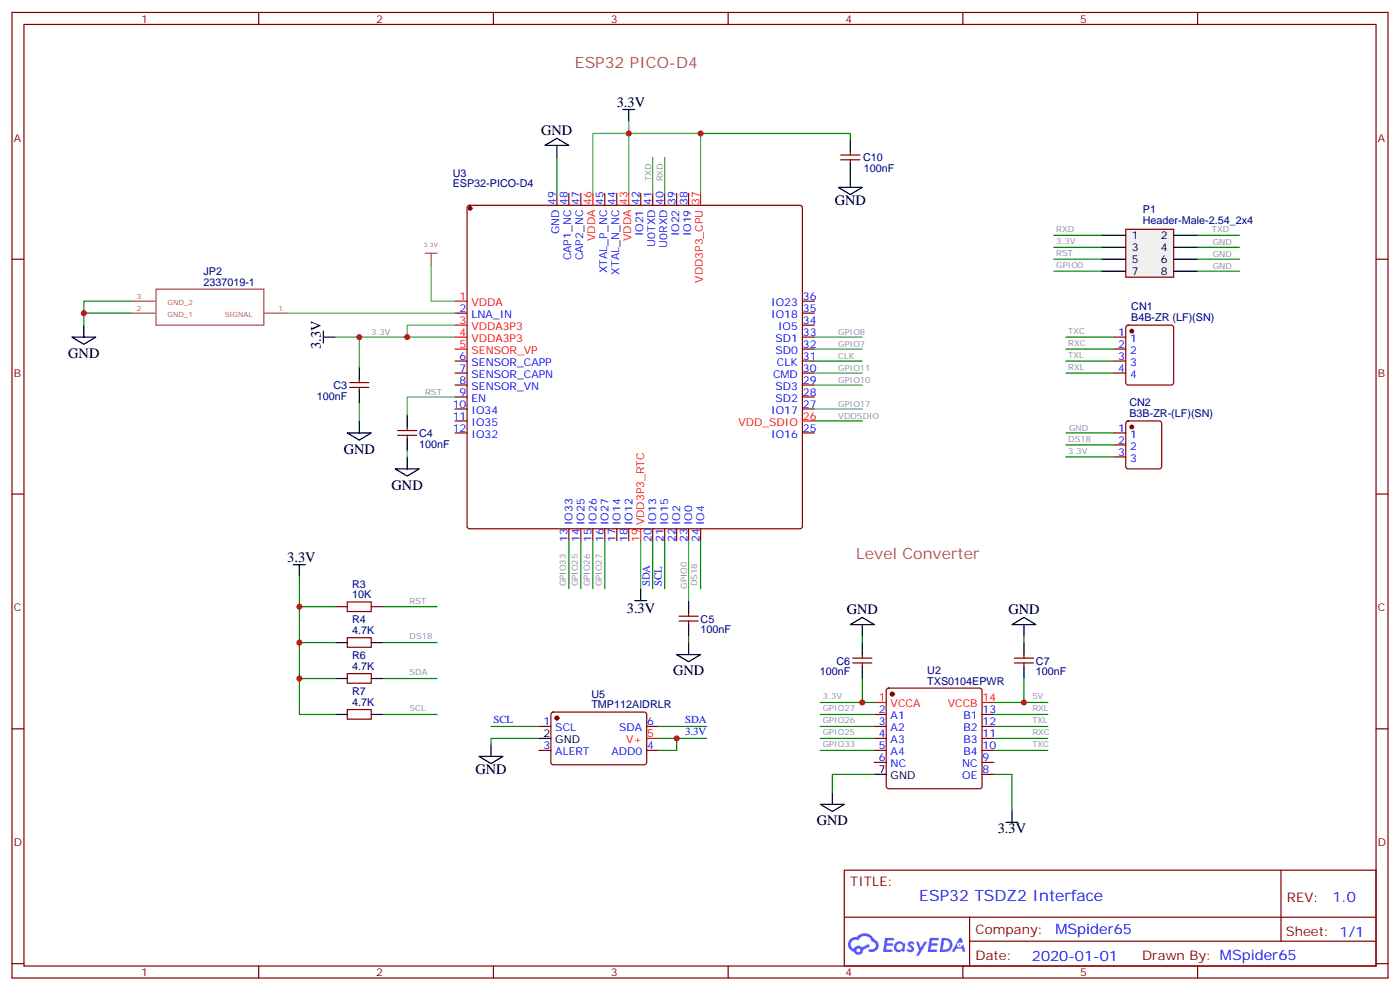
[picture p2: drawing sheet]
<svg xmlns="http://www.w3.org/2000/svg" width="412mm" height="292mm" viewBox="0 0 412 292" stroke-linecap="round" stroke-linejoin="round" font-family="sans-serif">
<g fill="none" stroke="#870000" stroke-width=".35">
<path d="M3.5 3.7h405.4v284.3h-405.4zM7.1 7.2h398.2v277.3h-398.2zM76.2 3.7v3.5M145.3 3.7v3.5M214.5 3.7v3.5M283.6 3.7v3.5M352.8 3.7v3.5M3.5 76.3h3.6M405.3 76.3h3.6M3.5 145.5h3.6M405.3 145.5h3.6M3.5 214.6h3.6"/>
<path d="M405.3 214.6h3.6M248.7 256.3h156.6v28.2h-156.6zM377.3 256.3v20.9M248.7 270.1h156.5M285.6 277.2h119.6M285.6 270.1v14.1M3.5 283.8h3.6M76.2 284.5v3.5M145.3 284.5v3.5M214.5 284.5v3.5M283.6 284.5v3.5M352.8 284.5v3.5"/>
<path d="M405.3 283.8h3.6"/>
</g>
<g fill="#5487ff">
<path d="M267.7 277.4a1.22 1.22 0 0 1 1.7 .3l-.4 .6a.47 .47 0 0 0-.3-.4 .47 .47 0 0 0-.5 .2l.1 .2a1.14 1.14 0 0 1 .8 1.7 1.14 1.14 0 0 1-1.9 0l-.2-.2 .5-.5 .7 .4a.29 .29 0 0 0 .3-.2 .29 .29 0 0 0-.2-.4 1.04 1.04 0 0 1-.6-1.7z"/>
<path d="M260.7 276.2h2.4l.3 .2-.2 .5h-1.8l-.1 .9h1.5l.3 .3-.3 .4h-1.6l-.2 1.1 1.7 .1 .2 .3-.2 .3h-2.6z"/>
<path d="M273.8 276.2h2.4l.3 .2-.1 .5h-1.8l-.2 .9h1.6l.3 .3-.4 .4h-1.6l-.1 1.1 1.7 .1 .2 .3-.2 .3h-2.6z"/>
<path d="M282.6 276.2h.7l.3 1.2-.6 .4a.69 .69 0 0 0-1 .2 .69 .69 0 0 0 .4 1 .69 .69 0 0 0 .9-.6l.5-.3 .6 2.2h-.8l-.2-.9h-1.8l-.5 .9h-.8z"/>
<path d="M269.8 277.3h.8l.6 1.8 1.1-1.8h.9l-2.6 4.2h-.8l.9-1.6z"/>
<path d="M277.4 276.2l-.6 4.1h1.3a2.11 2.11 0 0 0 2.5-2.1 2.11 2.11 0 0 0-2.5-2zM278.1 276.9a1.39 1.39 0 0 1 1.7 1.4 1.39 1.39 0 0 1-1.8 1.3h-.3z"/>
<path d="M263.7 277.8a1.54 1.54 0 0 0-.1 2.2 1.54 1.54 0 0 0 2.2 .1l.6 .2 .3-2.3-.2-.2h-.4a1.49 1.49 0 0 0-2.4 0zM264 278.8a.94 .94 0 0 1 1.8 0 .94 .94 0 0 1-1.8 0z"/>
<path d="M250.4 276.6a2.18 2.18 0 0 0 1.1 3.7 1.44 1.44 0 0 0 1.6 .9 1.44 1.44 0 0 0 1.2-1.5l2-1-.5-.7-1.9 .9a1.47 1.47 0 0 0-2.4 .5 1.39 1.39 0 0 1-.7-2 1.39 1.39 0 0 1 2-.4 2.12 2.12 0 0 1 2.2-1.3 2.12 2.12 0 0 1 1.9 1.7 1.14 1.14 0 0 1 1.1 1.4 1.14 1.14 0 0 1-1.7 .7 .43 .43 0 0 0-.5 .4 .43 .43 0 0 0 .4 .4 1.98 1.98 0 0 0 2.5-1.2 1.98 1.98 0 0 0-1.2-2.5 3.1 3.1 0 0 0-5.3-.7l-.9 .1zM252.3 279.9a.55 .55 0 0 1 1.1 0 .55 .55 0 0 1-1.1 0z"/>
<circle cx="282.6" cy="278.3" r=".26"/>
</g>
<g fill="none" stroke="#870000" stroke-width=".35">
<path d="M164 56.9v3.6M167.6 56.9v3.6M171.1 56.9v3.6M178.2 56.9v3.6M181.7 56.9v3.6M188.7 56.9v3.6M192.3 56.9v3.6M195.8 56.9v3.6M199.3 56.9v3.6M202.8 56.9v3.6M137.8 60.7l.5-.2h97.4l.5 .2 .2 .5v93.8l-.3 .5-.4 .2h-97.4l-.5-.2-.2-.5v-93.8zM134.1 92.2h3.5"/>
<path d="M236.4 92.2h3.5M236.4 99.3h3.5M236.4 95.7h3.5M236.4 88.7h3.5M103 114.1h5.7M103 112.7h5.7M105.8 111.6v1.1M105.8 114.1v1M134.1 106.3h3.5M134.1 109.9h3.5M134.1 113.4h3.5M134.1 116.9h3.5"/>
<path d="M236.4 106.3h3.5M236.4 109.9h3.5M236.4 113.4h3.5M236.4 116.9h3.5M236.4 102.8h3.5M117.1 128.2h5.7M117.1 126.8h5.7M119.9 125.7v1.1M119.9 128.2v1.1M134.1 120.4h3.5M134.1 124h3.5M134.1 127.5h3.5"/>
<path d="M236.4 120.4h3.5M236.4 127.5h3.5M167.6 155.7v3.5M171.1 155.7v3.5M174.6 155.7v3.5M178.2 155.7v3.5M181.7 155.7v3.5M185.2 155.7v3.5M192.3 155.7v3.5M195.8 155.7v3.5M199.3 155.7v3.5M202.8 155.7v3.5"/>
<path d="M206.4 155.7v3.5M98.8 178.6h3.5M109.4 178.6h3.5M102.3 187.8h7.1v2.8h-7.1zM200 182.9h5.7M200 181.5h5.7M202.8 180.4v1.1M202.8 182.9v1M251.2 195.2h5.6M251.2 193.8h5.6M254 192.8v1M254 195.2v1.1"/>
<path d="M298.8 195.2h5.6M298.8 193.8h5.6M301.6 192.8v1M301.6 195.2v1.1M257.5 210.4h3.6M257.5 213.9h3.6M257.5 217.5h3.6M261.3 202.8l.5-.2h26.8l.5 .2 .2 .5v28.3l-.3 .5-.4 .2h-26.8l-.5-.3-.2-.4v-28.3zM289.3 210.4h3.5M289.3 213.9h3.5M289.3 217.5h3.5M257.5 221h3.6"/>
<path d="M257.5 224.5h3.6M289.3 221h3.5M289.3 224.5h3.5M289.3 228h3.5"/>
</g>
<g fill="#870000" stroke="#870000" stroke-width=".35">
<circle cx="138.5" cy="61.3" r=".53"/>
<circle cx="262.8" cy="204.4" r=".53"/>
</g>
<path d="M174.6 56.9v3.6M185.2 56.9v3.6M206.4 56.9v3.6M134.1 88.7h3.5M134.1 95.7h3.5M134.1 99.3h3.5M134.1 102.8h3.5M236.4 124h3.5M188.7 155.7v3.5M257.5 206.9h3.6M289.3 206.9h3.5" fill="none" stroke="#f00" stroke-width=".35"/>
<g fill="none" stroke="#000" stroke-width=".35">
<path d="M105.8 108.1v3.5M105.8 115.1v3.6M119.9 122.2v3.5M119.9 129.3v3.5M202.8 176.9v3.5M98.8 189.2h3.5M109.4 189.2h3.5M202.8 183.9v3.6M254 189.2v3.6M254 196.3v3.5M301.6 189.2v3.6M301.6 196.3v3.5"/>
<path d="M257.5 228h3.6"/>
</g>
<path d="M102.3 177.3h7.1v2.8h-7.1z" fill="none" stroke="#a10000" stroke-width=".35"/>
<path d="M38.8 92.2h6.9M38.8 88.7h6.9M46 85.2h31.7v10.5h-31.7zM77.7 92.2h7" fill="none" stroke="#a64a4a" stroke-width=".35"/>
<path d="M331.6 67.5h14.1v14.1h-14.1z" fill="#f0f0f0" stroke="#870000" stroke-width=".35"/>
<g fill="none" stroke="#000" stroke-width=".35">
<path d="M183.4 32.2h3.6M185.2 32.2v3.6M160.5 42.8l3.5-2.1 3.6 2.1zM164 42.8v3.6M246.9 55.2h7.1l-3.5 2.1zM250.5 41.1v3.5M250.5 48.1v7.1M324.6 69.3h7M324.6 72.8h7M324.6 76.3h7M324.6 79.9h7M345.7 69.3h7.1"/>
<path d="M345.7 72.8h7.1M345.7 76.3h7.1M345.7 79.9h7.1M21.2 99.3h7l-3.5 2.1zM24.7 95.7v3.6M95.2 99.3h3.6M95.2 97.5v3.5M102.3 127.5h7.1l-3.6 2.1zM105.8 124v3.5M116.4 138.1h7.1l-3.6 2.1zM119.9 134.5v3.6M86.4 166.3h3.5"/>
<path d="M88.2 166.3v3.5M187 176.9h3.5M188.7 173.4v3.5M98.8 199.8h3.5M109.4 199.8h3.5M199.3 192.8h7.1l-3.6 2.1zM202.8 189.2v3.6M250.5 183.9l3.5-2.1 3.5 2.1zM254 183.9v3.6M298.1 183.9l3.5-2.1 3.6 2.1zM301.6 183.9v3.6M98.8 210.4h3.5"/>
<path d="M109.4 210.4h3.5M144.6 219.2v3.5M158.7 217.5h3.6M141.1 222.7h7.1l-3.6 2.2zM241.7 236.9h7l-3.5 2.1zM245.2 233.3v3.6M298.1 238.6v3.5M296.3 242.1h3.6"/>
</g>
<g fill="none" stroke="#870000" stroke-width=".35">
<path d="M247.6 45.6h5.7M247.6 47.1h5.7M250.5 44.6v1M250.5 47.1v1M328.1 99.3h3.5M331.8 96l.5-.3h12.7l.5 .3 .2 .4v16.3l-.2 .5-.5 .2h-12.7l-.5-.3-.2-.4v-16.3zM328.1 102.8h3.5M328.1 106.3h3.5M328.1 109.9h3.5M328.1 127.5h3.5M328.1 131h3.5M328.1 134.5h3.5"/>
<path d="M331.8 124.2l.5-.2h9.2l.5 .2 .2 .5v12.7l-.2 .5-.5 .2h-9.2l-.5-.3-.2-.4v-12.7zM102.3 198.4h7.1v2.8h-7.1zM102.3 209h7.1v2.8h-7.1zM158.7 213.9h3.6M162.5 209.9l.5-.2h27.1l.4 .7-.1 14.4-.6 .4-27.1-.1-.4-.6v-14.1zM190.5 213.9h3.5M158.7 221h3.6M190.5 221h3.5"/>
</g>
<g fill="#870000" stroke="#870000" stroke-width=".35">
<circle cx="333.4" cy="97.5" r=".53"/>
<circle cx="333.4" cy="125.7" r=".53"/>
<circle cx="164" cy="211.5" r=".53"/>
</g>
<path d="M190.5 217.5h3.5" fill="none" stroke="#f00" stroke-width=".35"/>
<path d="M125.2 74.6h3.6M127 74.6v3.5" fill="none" stroke="#a64a4a" stroke-width=".35"/>
<g fill="none" stroke="#4aa64a" stroke-width=".35">
<path d="M185.2 35.8v3.5h21.2v17.6M174.6 56.9v-17.6h10.6v17.6M192.3 46.4v10.5M195.8 46.4v10.5M127 78.1v10.6h7.1M84.7 92.2h49.4M105.8 99.3v8.8M119.9 99.3h14.2M134.1 95.7h-14.2v3.6h-21.1M239.9 99.3h14.1M105.8 118.7v5.3M134.1 116.9h-14.2v5.3"/>
<path d="M239.9 102.8h14.1M239.9 109.9h14.1M239.9 113.4h14.1M119.9 132.8v1.7M239.9 120.4h14.1M188.7 159.2v14.2M202.8 159.2v17.7"/>
</g>
<g fill="none" stroke="#008700" stroke-width=".35">
<path d="M206.4 39.3h44.1v1.8M164 46.4v10.5M310.4 69.3h14.2M310.4 79.9h14.2M310.4 76.3h14.2M310.4 72.8h14.2M352.8 69.3h12.3M352.8 79.9h12.3M352.8 76.3h12.3M352.8 72.8h12.3M38.8 92.2h-14.1v3.5M38.8 88.7h-14.1v3.5"/>
<path d="M314 99.3h14.1M239.9 106.3h14.1M314 102.8h14.1M314 106.3h14.1M314 109.9h14.1M239.9 124h14.1M314 131h14.1M314 134.5h14.1M314 127.5h14.1M167.6 159.2v14.2M171.1 159.2v14.2M174.6 159.2v14.2"/>
<path d="M178.2 159.2v14.2M192.3 159.2v14.2M195.8 159.2v14.2M206.4 159.2v14.2M88.2 169.8v40.6h10.6M88.2 178.6h10.6M112.9 178.6h15.9M88.2 189.2h10.6M88.2 199.8h10.6M112.9 189.2h15.9M112.9 199.8h15.9M202.8 187.5v1.7"/>
<path d="M254 187.5v1.7M254 199.8v7.1M301.6 187.5v1.7M301.6 199.8v7.1M112.9 210.4h15.9M144.6 213.9h14.1M158.7 217.5h-14.1v1.7M194 217.5h14.1M194 213.9h14.1M199.3 217.5v3.5h-5.3M241.7 206.9h15.8M241.7 217.5h15.8"/>
<path d="M241.7 213.9h15.8M241.7 210.4h15.8M292.8 206.9h15.9M292.8 217.5h15.9M292.8 213.9h15.9M292.8 210.4h15.9M241.7 221h15.8M257.5 228h-12.3v5.3M292.8 228h5.3v10.6M292.8 221h15.9"/>
</g>
<g fill="#c00">
<circle cx="88.2" cy="189.2" r=".88"/>
<circle cx="199.3" cy="217.5" r=".88"/>
<circle cx="301.6" cy="206.9" r=".88"/>
<circle cx="185.2" cy="39.3" r=".88"/>
<circle cx="119.9" cy="99.3" r=".88"/>
<circle cx="105.8" cy="99.3" r=".88"/>
<circle cx="254" cy="206.9" r=".88"/>
<circle cx="24.7" cy="92.2" r=".88"/>
<circle cx="88.2" cy="199.8" r=".88"/>
<circle cx="88.2" cy="178.6" r=".88"/>
<circle cx="206.4" cy="39.3" r=".88"/>
</g>
<g font-size="4.6" fill="#a54b4b">
<text x="169.3" y="19.9">ESP32 PICO-D4</text>
<text x="252.2" y="164.5">Level Converter</text>
</g>
<text font-size="4.6" fill="#00f" x="270.8" y="265.3">ESP32 TSDZ2 Interface</text>
<g font-size="4.2">
<text x="181.7" y="31.5">3.3V</text>
<text x="159.4" y="39.7">GND</text>
<text x="245.9" y="60.5">GND</text>
<text x="20.1" y="105.4">GND</text>
<text x="94.5" y="102.8" transform="rotate(-90 94.5 102.8)">3.3V</text>
<text x="101.2" y="133.6">GND</text>
<text x="115.4" y="144.2">GND</text>
<text x="84.6" y="165.6">3.3V</text>
<text x="184.7" y="180.4">3.3V</text>
<text x="249.4" y="180.8">GND</text>
<text x="297" y="180.8">GND</text>
<text x="198.3" y="198.9">GND</text>
<text x="140.1" y="228">GND</text>
<text x="240.6" y="243">GND</text>
<text x="293.9" y="245.4">3.3V</text>
</g>
<g font-size="4.2" fill="#00f">
<text x="392.5" y="265.5">1.0</text>
<text x="310.9" y="275.1">MSpider65</text>
<text x="304" y="282.9">2020-01-01</text>
</g>
<g font-size="3.9" fill="#800">
<text x="250.5" y="260.8">TITLE:</text>
<text x="379.1" y="265.5">REV:</text>
<text x="287.4" y="275">Company:</text>
<text x="378.7" y="275.7">Sheet: 1/1</text>
<text x="287.4" y="282.7">Date:</text>
<text x="336.4" y="282.8">Drawn By: MSpider65</text>
</g>
<g font-size="3.2" fill="#800">
<text x="41.6" y="6.7">1</text>
<text x="110.8" y="6.7">2</text>
<text x="179.9" y="6.7">3</text>
<text x="249.1" y="6.7">4</text>
<text x="318.2" y="6.7">5</text>
<text x="4.1" y="41.8">A</text>
<text x="405.9" y="41.8">A</text>
<text x="4.1" y="110.9">B</text>
<text x="405.9" y="110.9">B</text>
<text x="4.1" y="180.1">C</text>
<text x="405.9" y="180.1">C</text>
<text x="4.1" y="249.2">D</text>
<text x="405.9" y="249.2">D</text>
<text x="41.6" y="287.5">1</text>
<text x="110.8" y="287.5">2</text>
<text x="179.9" y="287.5">3</text>
<text x="249.1" y="287.5">4</text>
<text x="318.2" y="287.5">5</text>
</g>
<g font-size="3.2" fill="#000080">
<text x="254.2" y="47.4">C10</text>
<text x="133.3" y="52.2">U3</text>
<text x="254.4" y="50.6">100nF</text>
<text x="133.3" y="55.2">ESP32-PICO-D4</text>
<text x="336.6" y="65.9">Header-Male-2.54_2x4</text>
<text x="336.7" y="62.8">P1</text>
<text x="59.9" y="81.1">JP2</text>
<text x="59.9" y="84.1">2337019-1</text>
<text x="333.2" y="94.5">B4B-ZR (LF)(SN)</text>
<text x="333.2" y="91.2">CN1</text>
<text x="93.3" y="117.7">100nF</text>
<text x="98.2" y="114.7">C3</text>
<text x="332.7" y="119.5">CN2</text>
<text x="332.7" y="122.7">B3B-ZR-(LF)(SN)</text>
<text x="123.5" y="131.8">100nF</text>
<text x="123.5" y="128.8">C4</text>
<text x="103.7" y="173">R3</text>
<text x="103.7" y="176.2">10K</text>
<text x="103.7" y="183.6">R4</text>
<text x="206.4" y="183.4">C5</text>
<text x="103.7" y="186.7">4.7K</text>
<text x="206.4" y="186.5">100nF</text>
<text x="103.7" y="197.3">4.7K</text>
<text x="103.7" y="194.1">R6</text>
<text x="246.4" y="195.8">C6</text>
<text x="305.2" y="195.8">C7</text>
<text x="241.5" y="198.8">100nF</text>
<text x="273.1" y="201.6">TXS0104EPWR</text>
<text x="273.1" y="198.4">U2</text>
<text x="305.2" y="198.8">100nF</text>
<text x="103.7" y="207.9">4.7K</text>
<text x="103.7" y="204.7">R7</text>
<text x="174.2" y="208.6">TMP112AIDRLR</text>
<text x="174.2" y="205.6">U5</text>
</g>
<g font-size="3.2" fill="#00f">
<text x="163.7" y="60.3" transform="rotate(-90 163.7 60.3)">49</text>
<text x="167.2" y="60.3" transform="rotate(-90 167.2 60.3)">48</text>
<text x="170.7" y="60.3" transform="rotate(-90 170.7 60.3)">47</text>
<text x="177.8" y="60.3" transform="rotate(-90 177.8 60.3)">45</text>
<text x="181.3" y="60.3" transform="rotate(-90 181.3 60.3)">44</text>
<text x="188.4" y="60.3" transform="rotate(-90 188.4 60.3)">42</text>
<text x="191.9" y="60.3" transform="rotate(-90 191.9 60.3)">41</text>
<text x="195.4" y="60.3" transform="rotate(-90 195.4 60.3)">40</text>
<text x="199" y="60.3" transform="rotate(-90 199 60.3)">39</text>
<text x="202.5" y="60.3" transform="rotate(-90 202.5 60.3)">38</text>
<text x="164.7" y="69.1" transform="rotate(-90 164.7 69.1)">GND</text>
<text x="189.4" y="69.6" transform="rotate(-90 189.4 69.6)">IO21</text>
<text x="200" y="69.6" transform="rotate(-90 200 69.6)">IO22</text>
<text x="203.6" y="69.6" transform="rotate(-90 203.6 69.6)">IO19</text>
<text x="168.3" y="76.7" transform="rotate(-90 168.3 76.7)">CAP1_NC</text>
<text x="171.8" y="76.7" transform="rotate(-90 171.8 76.7)">CAP2_NC</text>
<text x="193" y="72.7" transform="rotate(-90 193 72.7)">U0TXD</text>
<text x="196.5" y="72.9" transform="rotate(-90 196.5 72.9)">U0RXD</text>
<text x="178.9" y="80.4" transform="rotate(-90 178.9 80.4)">XTAL_P_NC</text>
<text x="182.4" y="80.8" transform="rotate(-90 182.4 80.8)">XTAL_N_NC</text>
<text x="236.5" y="88.3">36</text>
<text x="135.4" y="91.9">2</text>
<text x="138.9" y="93.6">LNA_IN</text>
<text x="227.2" y="93.6">IO18</text>
<text x="227.2" y="90.1">IO23</text>
<text x="236.5" y="95.4">34</text>
<text x="236.5" y="91.9">35</text>
<text x="228.4" y="100.7">SD1</text>
<text x="229.2" y="97.2">IO5</text>
<text x="236.5" y="98.9">33</text>
<text x="329.4" y="98.9">1</text>
<text x="332.9" y="100.7">1</text>
<text x="135.4" y="106">6</text>
<text x="138.9" y="107.7">SENSOR_CAPP</text>
<text x="228.4" y="104.2">SD0</text>
<text x="228.9" y="107.7">CLK</text>
<text x="236.5" y="106">31</text>
<text x="236.5" y="102.4">32</text>
<text x="329.4" y="102.4">2</text>
<text x="329.4" y="106">3</text>
<text x="332.9" y="104.2">2</text>
<text x="332.9" y="107.7">3</text>
<text x="135.4" y="109.5">7</text>
<text x="135.4" y="113">8</text>
<text x="138.9" y="111.3">SENSOR_CAPN</text>
<text x="227.7" y="111.3">CMD</text>
<text x="236.5" y="113">29</text>
<text x="236.5" y="109.5">30</text>
<text x="329.4" y="109.5">4</text>
<text x="332.9" y="111.3">4</text>
<text x="135.4" y="116.6">9</text>
<text x="138.9" y="114.8">SENSOR_VN</text>
<text x="138.9" y="118.3">EN</text>
<text x="228.4" y="118.3">SD2</text>
<text x="228.4" y="114.8">SD3</text>
<text x="236.5" y="116.6">28</text>
<text x="133.4" y="120.1">10</text>
<text x="133.4" y="123.6">11</text>
<text x="138.9" y="121.8">IO34</text>
<text x="138.9" y="125.4">IO35</text>
<text x="227.2" y="121.8">IO17</text>
<text x="236.5" y="120.1">27</text>
<text x="133.4" y="127.1">12</text>
<text x="138.9" y="128.9">IO32</text>
<text x="227.2" y="128.9">IO16</text>
<text x="236.5" y="127.1">25</text>
<text x="329.4" y="127.1">1</text>
<text x="329.4" y="130.7">2</text>
<text x="332.9" y="128.9">1</text>
<text x="329.4" y="134.2">3</text>
<text x="332.9" y="132.4">2</text>
<text x="332.9" y="136">3</text>
<text x="168.6" y="154.7" transform="rotate(-90 168.6 154.7)">IO33</text>
<text x="172.2" y="154.7" transform="rotate(-90 172.2 154.7)">IO25</text>
<text x="175.7" y="154.7" transform="rotate(-90 175.7 154.7)">IO26</text>
<text x="179.2" y="154.7" transform="rotate(-90 179.2 154.7)">IO27</text>
<text x="182.7" y="154.7" transform="rotate(-90 182.7 154.7)">IO14</text>
<text x="186.3" y="154.7" transform="rotate(-90 186.3 154.7)">IO12</text>
<text x="193.3" y="154.7" transform="rotate(-90 193.3 154.7)">IO13</text>
<text x="196.8" y="154.7" transform="rotate(-90 196.8 154.7)">IO15</text>
<text x="200.4" y="154.7" transform="rotate(-90 200.4 154.7)">IO2</text>
<text x="203.9" y="154.7" transform="rotate(-90 203.9 154.7)">IO0</text>
<text x="207.4" y="154.7" transform="rotate(-90 207.4 154.7)">IO4</text>
<text x="167.2" y="159.6" transform="rotate(-90 167.2 159.6)">13</text>
<text x="170.7" y="159.6" transform="rotate(-90 170.7 159.6)">14</text>
<text x="174.3" y="159.6" transform="rotate(-90 174.3 159.6)">15</text>
<text x="177.8" y="159.6" transform="rotate(-90 177.8 159.6)">16</text>
<text x="181.3" y="159.6" transform="rotate(-90 181.3 159.6)">17</text>
<text x="184.9" y="159.6" transform="rotate(-90 184.9 159.6)">18</text>
<text x="191.9" y="159.6" transform="rotate(-90 191.9 159.6)">20</text>
<text x="195.4" y="159.6" transform="rotate(-90 195.4 159.6)">21</text>
<text x="199" y="159.6" transform="rotate(-90 199 159.6)">22</text>
<text x="202.5" y="159.6" transform="rotate(-90 202.5 159.6)">23</text>
<text x="206" y="159.6" transform="rotate(-90 206 159.6)">24</text>
<text x="191.4" y="172.6" transform="rotate(-90 191.4 172.6)">SDA</text>
<text x="194.9" y="172.6" transform="rotate(-90 194.9 172.6)">SCL</text>
<text x="145.3" y="213">SCL</text>
<text x="160.1" y="213.6">1</text>
<text x="163.6" y="215.3">SCL</text>
<text x="182.4" y="215.3">SDA</text>
<text x="190.7" y="213.6">6</text>
<text x="201.8" y="213">SDA</text>
<text x="258.9" y="210">2</text>
<text x="258.9" y="213.6">3</text>
<text x="262.4" y="211.8">A1</text>
<text x="262.4" y="215.3">A2</text>
<text x="283.8" y="215.3">B2</text>
<text x="283.8" y="211.8">B1</text>
<text x="289.5" y="213.6">12</text>
<text x="289.5" y="210">13</text>
<text x="160.1" y="220.6">3</text>
<text x="190.7" y="220.6">4</text>
<text x="201.8" y="216.6">3.3V</text>
<text x="258.9" y="217.1">4</text>
<text x="258.9" y="220.6">5</text>
<text x="262.4" y="218.9">A3</text>
<text x="283.8" y="218.9">B3</text>
<text x="289.5" y="220.6">10</text>
<text x="289.5" y="217.1">11</text>
<text x="163.6" y="222.4">ALERT</text>
<text x="180.1" y="222.4">ADD0</text>
<text x="258.9" y="224.2">6</text>
<text x="262.4" y="222.4">A4</text>
<text x="262.4" y="225.9">NC</text>
<text x="283.4" y="225.9">NC</text>
<text x="283.8" y="222.4">B4</text>
<text x="289.5" y="227.7">8</text>
<text x="289.5" y="224.2">9</text>
<text x="283.5" y="229.4">OE</text>
</g>
<g font-size="3.2" fill="#f00">
<text x="174.3" y="60.3" transform="rotate(-90 174.3 60.3)">46</text>
<text x="184.9" y="60.3" transform="rotate(-90 184.9 60.3)">43</text>
<text x="206" y="60.3" transform="rotate(-90 206 60.3)">37</text>
<text x="175.3" y="71" transform="rotate(-90 175.3 71)">VDDA</text>
<text x="185.9" y="71" transform="rotate(-90 185.9 71)">VDDA</text>
<text x="207.1" y="83.2" transform="rotate(-90 207.1 83.2)">VDD3P3_CPU</text>
<text x="135.4" y="88.3">1</text>
<text x="135.4" y="95.4">3</text>
<text x="138.9" y="90.1">VDDA</text>
<text x="135.4" y="98.9">4</text>
<text x="138.9" y="97.2">VDDA3P3</text>
<text x="138.9" y="100.7">VDDA3P3</text>
<text x="135.4" y="102.4">5</text>
<text x="138.9" y="104.2">SENSOR_VP</text>
<text x="217.5" y="125.4">VDD_SDIO</text>
<text x="236.5" y="123.6">26</text>
<text x="189.8" y="154.7" transform="rotate(-90 189.8 154.7)">VDD3P3_RTC</text>
<text x="188.4" y="159.6" transform="rotate(-90 188.4 159.6)">19</text>
<text x="258.9" y="206.5">1</text>
<text x="262.4" y="208.3">VCCA</text>
<text x="279.2" y="208.3">VCCB</text>
<text x="289.5" y="206.5">14</text>
<text x="184.4" y="218.9">V+</text>
<text x="190.7" y="217.1">5</text>
</g>
<g font-size="3.2">
<text x="333.4" y="70.3">1</text>
<text x="341.9" y="70.3">2</text>
<text x="333.4" y="73.9">3</text>
<text x="333.4" y="77.4">5</text>
<text x="341.9" y="73.9">4</text>
<text x="341.9" y="77.4">6</text>
<text x="333.4" y="80.9">7</text>
<text x="341.9" y="80.9">8</text>
<text x="160.1" y="217.1">2</text>
<text x="163.6" y="218.9">GND</text>
<text x="258.9" y="227.7">7</text>
<text x="262.4" y="229.4">GND</text>
</g>
<g font-size="2.5" fill="#838383">
<text x="191.8" y="53.4" transform="rotate(-90 191.8 53.4)">TXD</text>
<text x="195.3" y="53.4" transform="rotate(-90 195.3 53.4)">RXD</text>
<text x="311.1" y="68.4">RXD</text>
<text x="311.1" y="71.9">3.3V</text>
<text x="357" y="68.4">TXD</text>
<text x="311.1" y="75.5">RST</text>
<text x="357.3" y="72.2">GND</text>
<text x="357.3" y="75.7">GND</text>
<text x="311.1" y="79">GPIO0</text>
<text x="357.3" y="79.3">GND</text>
<text x="109.4" y="98.8">3.3V</text>
<text x="246.9" y="98.8">GPIO8</text>
<text x="314.7" y="98.4">TXC</text>
<text x="314.7" y="101.9">RXC</text>
<text x="246.9" y="105.8">CLK</text>
<text x="246.9" y="102.3">GPIO7</text>
<text x="314.7" y="105.4">TXL</text>
<text x="246.9" y="109.4">GPIO11</text>
<text x="246.9" y="112.9">GPIO10</text>
<text x="314.7" y="109">RXL</text>
<text x="125.2" y="116.4">RST</text>
<text x="246.9" y="119.9">GPIO17</text>
<text x="246.9" y="123.5">VDDSDIO</text>
<text x="314.7" y="130.1">DS18</text>
<text x="314.9" y="126.9">GND</text>
<text x="314.7" y="133.7">3.3V</text>
<text x="166.7" y="172.6" transform="rotate(-90 166.7 172.6)">GPIO33</text>
<text x="170.2" y="172.6" transform="rotate(-90 170.2 172.6)">GPIO25</text>
<text x="173.7" y="172.6" transform="rotate(-90 173.7 172.6)">GPIO26</text>
<text x="177.3" y="172.6" transform="rotate(-90 177.3 172.6)">GPIO27</text>
<text x="202.4" y="173.4" transform="rotate(-90 202.4 173.4)">GPIO0</text>
<text x="205.3" y="172.6" transform="rotate(-90 205.3 172.6)">DS18</text>
<text x="120.6" y="177.7">RST</text>
<text x="120.6" y="188.3">DS18</text>
<text x="120.6" y="198.9">SDA</text>
<text x="120.6" y="209.5">SCL</text>
<text x="242.4" y="206">3.3V</text>
<text x="242.4" y="209.5">GPIO27</text>
<text x="304.1" y="206">5V</text>
<text x="304.1" y="209.5">RXL</text>
<text x="242.4" y="213">GPIO26</text>
<text x="304.1" y="213">TXL</text>
<text x="242.4" y="220.1">GPIO33</text>
<text x="242.4" y="216.6">GPIO25</text>
<text x="304.1" y="216.6">RXC</text>
<text x="304.1" y="220.1">TXC</text>
</g>
<g font-size="2.1" fill="#a54b4b">
<text x="40.4" y="88">3</text>
<text x="49.3" y="89.7">GND_2</text>
<text x="40.4" y="91.5">2</text>
<text x="49.3" y="93.3">GND_1</text>
<text x="66.2" y="93.3">SIGNAL</text>
<text x="82" y="91.5">1</text>
</g>
<text font-size="1.8" fill="#a54b4b" x="124.9" y="72.8">3.3V</text>
</svg>
